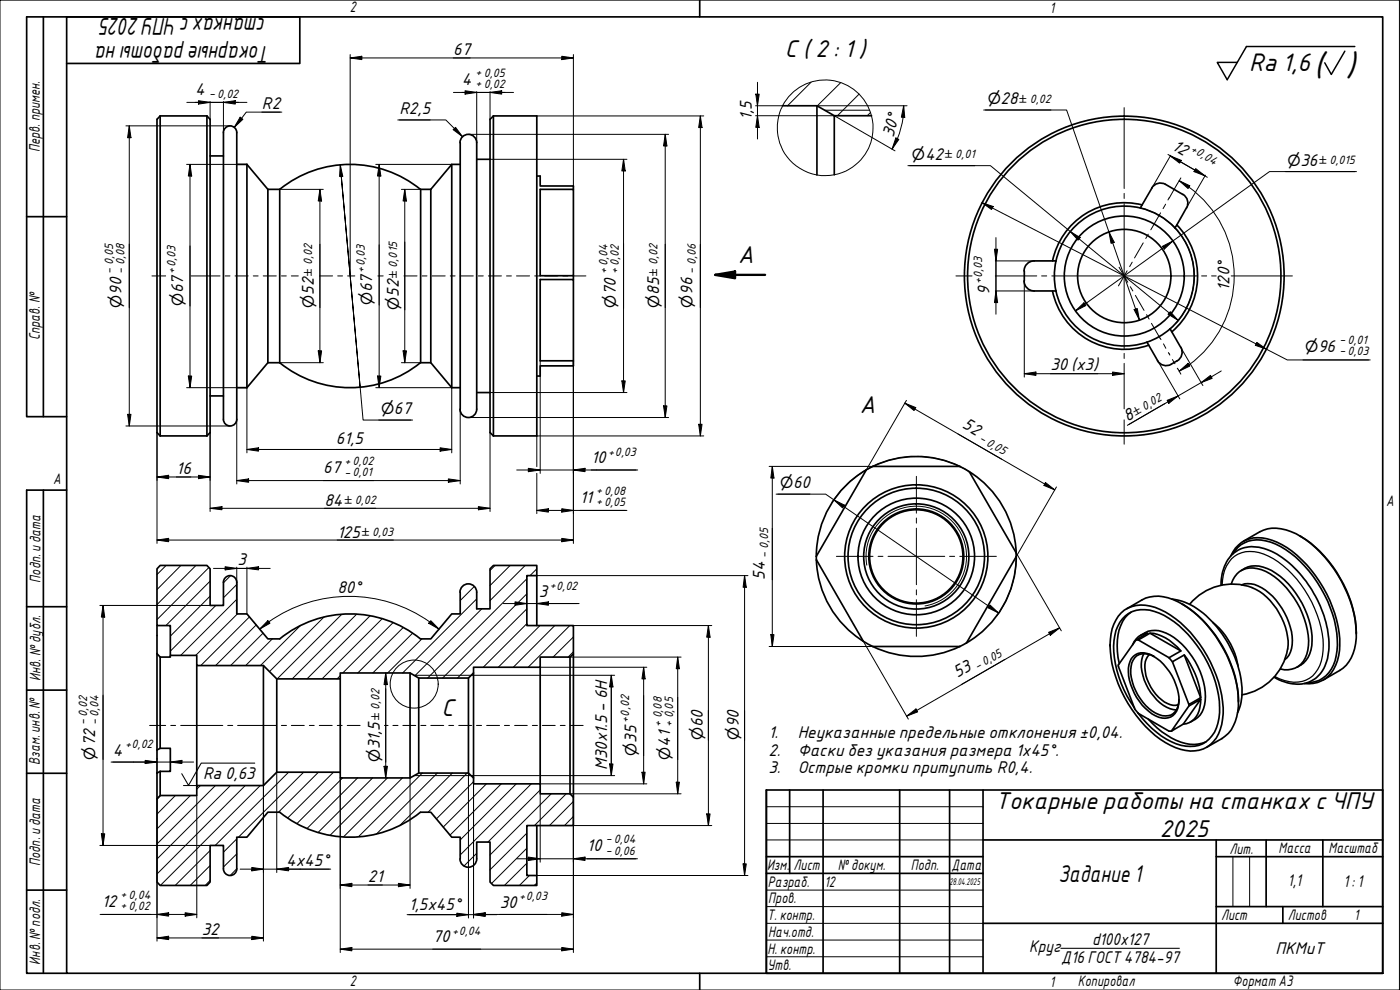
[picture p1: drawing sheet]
<svg xmlns="http://www.w3.org/2000/svg" width="420mm" height="297mm" viewBox="0 0 420 297" stroke-linecap="round" stroke-linejoin="round" font-family="sans-serif">
<g fill="none" stroke="#000" stroke-width=".3">
<path d="M243.4 24.7l-7.1 7M252.3 24.8l-7 6.9M257.8 28.2l-6.5 6.5M261.2 33.8l-.9 .9M49.8 169.7l-2.7 2.7M54.3 169.7l-7.2 7.2M58.8 169.7l-11.7 11.7M62.7 170.3l-15.6 15.6M63.1 178.9l-12 12M63.1 174.4l-13.3 13.3M69.2 172.7l-2.1 2.2M71.1 179.8l-16.9 16.8"/>
<path d="M71.1 175.4l-4 4M142.4 175.9l-4.3 4.3M143.1 179.7l-22.3 22.2M148.6 169.7l-1.5 1.5M153.1 169.7l-6 6M157.6 169.7l-10.5 10.5M158.1 173.7l-29.8 29.7M158.1 178.2l-25.3 25.2M161.1 170.7l-2 2M64.8 181.7l-13.7 13.7M71.2 184.2l-12.5 12.4M74.9 185.1l-14.6 14.6"/>
<path d="M76.9 187.5l-12.2 12.2M78.9 190l-9.7 9.7M81.7 191.7l-8 8M90.2 187.7l-12 12M97.2 185.2l-16.3 16.3M102.6 184.3l-19.4 19.4M107.1 184.3l-19.4 19.4M111.1 184.8l-19 18.9M114.7 185.7l-18.1 18M118 186.8l-15.1 15.1M121 188.3l-13.6 13.6M123.8 190l-11.9 11.9"/>
<path d="M126.6 191.7l-10.3 10.2M144.6 182.7l-20.1 20M158.1 182.7l-20.8 20.7M158.1 187.1l-13.1 13.1M162.1 187.7l-12.6 12.5M166.5 187.7l-12.4 12.5M171 187.7l-12.5 12.5M172.1 195.6l-1.6 1.6M172.1 191.1l-6.1 6.1M102.1 202.7l-.9 1M48.2 238.7l-1.1 1.1M52.6 238.7l-5.5 5.6"/>
<path d="M57.1 238.7l-10 10M60.1 235.7l-1 1.1M64.6 235.7l-17.5 17.5M69.2 235.7l-22.1 22M73.6 235.7l-26.5 26.5M78.1 235.7l-30 30M86.6 231.7l-22 22M91.1 231.7l-19.5 19.5M95.6 231.7l-12 12M100.1 231.7l-13.7 13.7M102.8 233.4l-13.6 13.7M107.3 233.4l-15.1 15.1"/>
<path d="M111.8 233.4l-16.3 16.3M116.3 233.4l-17.2 17.2M120.8 233.4l-17.7 17.7M126.7 232l-19.1 19M131.3 232l-18.3 18.2M135.8 232l-15.8 15.6M140.2 232l-11.7 11.7M142.1 234.6l-11.1 11.1M146 235.2l-13 12.9M150.4 235.2l-15.3 15.4M154.9 235.2l-16.8 16.8M159.4 235.2l-21.3 21.3"/>
<path d="M162.1 237l-15.7 15.7M165.4 238.2l-18.3 18.3M169.9 238.2l-9.5 9.5M63.1 259.7l-6 6M63.1 255.2l-10.5 10.5M71.1 256.2l-4 3.9M71.1 251.7l-4 4M143.1 256l-3.8 3.8M158.1 259l-6.7 6.7M158.1 254.5l-10.6 10.6M158.1 250l-11 11M172.1 245l-2.7 2.7"/>
<path d="M172.1 240.5l-7.2 7.2M63.1 264.1l-1.5 1.6M71.1 260.7l-1.9 1.9M158.9 262.7l-3 3M161.1 265l-.8 .7"/>
</g>
<g fill="none" stroke="#000" stroke-width=".51">
<path d="M48.1 34.8l-1 1v94l1 1M48.1 34.8v96M48.1 34.8h14M62.1 34.8l1 1v94l-1 1M62.1 34.8v96M148.1 34.8v96M148.1 34.8l-1 1v94l1 1M148.1 34.8h13v96h-13M234.9 31.7h10.3l5.2 3v17.7M245.2 31.7v20.8M250.4 34.7h11.2M63.1 46.8h4"/>
<path d="M71.1 49.3h3M74.1 49.3v67M74.1 49.3l6.3 7.5M80.4 56.8v52M80.4 56.8h3.5M83.9 56.8a33.5 33.5 0 0 1 42.3 0M83.9 56.8v52M129.3 56.8h-3.1v52h3.1l6.3 7.5M129.3 56.8v52M135.6 49.3v67M138 42.8a2.51 2.51 0 0 1 2.6-2.5 2.51 2.51 0 0 1 2.5 2.5M138.1 49.3h-2.5l-6.3 7.5"/>
<path d="M138.1 42.8v80M143.1 47.8h4M143.1 42.8v80M161.1 52.8h1v3h10v1M162.1 56.8h10v25.9h-10zM345.7 56.4a3 3 0 0 1 4.1-1.1l5.2 3M345.7 56.4l-3.4 5.9M355 58.3a3 3 0 0 1 1.1 4.1M316.9 78.3h-6.5a3 3 0 0 0-3.1 3M342.8 61.5a22 22 0 0 0-26.9 16.8M353.2 67.5a22 22 0 0 1-1.5 32.1M356 62.4l-3.4 6"/>
<path d="M162.1 83.9h10v24.4h-10zM172.1 82.7v1.2M307.3 84.3a3 3 0 0 0 3.1 3h6.5M307.4 81.3v3M315.9 87.3a22 22 0 0 0 28.9 16.3M351.2 98.7a21 21 0 0 1-7 4M63.1 118.8h4M71.1 116.3h3M80.4 108.8h3.5M80.4 108.8l-6.3 7.5M83.9 108.8a33.5 33.5 0 0 0 42.3 0M135.6 116.3h2.5"/>
<path d="M143.1 117.8h4M172.1 108.3v1.5h-10v3h-1M344.2 102.7l3.2 5.5a3 3 0 0 0 4.1 1.1M344.2 102.7a21 21 0 0 1-27.8-21.2 21 21 0 0 1 30.3-17.5 21 21 0 0 1 4.5 34.7l3.1 5.5M354.4 104.2a3 3 0 0 1-1.1 4.1l-1.8 1M48.1 130.8h14M67.1 125.8a2 2 0 0 0 2 2 2 2 0 0 0 2-2M67.1 125.8v-86a2 2 0 0 1 2-2 2 2 0 0 1 2 2v86M138 122.8a2.51 2.51 0 0 0 2.6 2.5 2.51 2.51 0 0 0 2.5-2.5M261.9 140a30 30 0 0 0-16.9 26.9M261.9 140a30 30 0 0 1 29 1.5M261.9 139.9h26.2"/>
<path d="M260 141l-15 25.9M290.9 141.5l14.1 24.4M290.9 141.5a30 30 0 0 1 14.1 24.4M67.1 174.7v7h-4v-11l-1-1h-14l-1 1v17h4v8.9h8v3.1h20l4 4h19v-1.8h21l2.6 1.5h14.9l1.5-1.5v-1.7h20v-3h9l1-1v-8.5h-14v-15h3v-3h-13l-1 1v12h-4v-5a2.51 2.51 0 0 0-2.5-2.5 2.51 2.51 0 0 0-2.6 2.5M67.1 174.7a2 2 0 0 1 2-2 2 2 0 0 1 2 2M71.1 174.7v9.5h3l6.3 7.5h3.5a33.5 33.5 0 0 1 42.3 0M138.1 177.7v6.5h-2.5l-6.3 7.5h-3.1M161.1 172.7v15M245 166.9a30 30 0 0 0 14.1 25.5M245 168l14.1 24.4M305 165.9v1.1M305 167l-14.9 25.9"/>
<path d="M305 167a30 30 0 0 1-43.1 27M351.7 179.8a19.9 19.9 0 0 1 12.8 7.5 31.5 31.5 0 0 1 8.2 21.9l-.5 2.5-.8 2.2M366.5 175.6a11.7 11.7 0 0 1 5-10.5 12.4 12.4 0 0 1 12.5 1.7 34.5 34.5 0 0 1 14.8 27.5 11.4 11.4 0 0 1-4.8 9.8 11.5 11.5 0 0 1-11.6-.9M369.4 166.8a9.1 9.1 0 0 1 12.4-4.7 30.7 30.7 0 0 1 15.3 14.2 33.3 33.3 0 0 1 4.9 18.8 10.9 10.9 0 0 1-5.4 9.2 9.3 9.3 0 0 1-5.1 .8M369.5 175.2a6.5 6.5 0 0 1 9.1-4.3 24.4 24.4 0 0 1 13.4 16.5 13.5 13.5 0 0 1-.8 11 6.2 6.2 0 0 1-7 2.3M369.9 166.3a9 9 0 0 1 11.5-3.6 31.9 31.9 0 0 1 16.1 15.8 29.3 29.3 0 0 1 3.5 18.3 8.9 8.9 0 0 1-8.8 8.1M372.5 171.2a8.1 8.1 0 0 1 9.1 0 25.6 25.6 0 0 1 12.1 22.5 7.7 7.7 0 0 1-4.4 6.5M372.6 175.5a7.3 7.3 0 0 1 7.2 1.6 20.3 20.3 0 0 1 8 16.4 6.2 6.2 0 0 1-2.2 4.4M373.1 162.4l5-2.8a11.6 11.6 0 0 1 10.8 .5 37.3 37.3 0 0 1 18 27.8 14.2 14.2 0 0 1-3.8 12.6l-6 3.5M390.1 160.8a36.9 36.9 0 0 1 16.9 29.4M47.1 187.7v52M47.1 196.1l1 1.1"/>
<path d="M48.1 197.2v27.3M51.1 196.6v.6h-3M59.1 199.7v36M79.1 199.7v36M171.1 197.2v41M172.1 196.2v43M259.1 192.4l2.8 1.6M261.9 194h26.2M336.5 183.9a9.7 9.7 0 0 1 10.1-1.7 30.2 30.2 0 0 1 14.5 12.7 35.1 35.1 0 0 1 6 19.2 11.8 11.8 0 0 1-4.8 10 11.1 11.1 0 0 1-11-.5 34.4 34.4 0 0 1-14.8-16.4 28.5 28.5 0 0 1-2.7-18.5 12.2 12.2 0 0 1 2.7-4.8zM338.1 182.7l4.6-2.7a11.1 11.1 0 0 1 10.9 .6 36.1 36.1 0 0 1 16.2 20 22.6 22.6 0 0 1 .3 17.2 8.4 8.4 0 0 1-3.4 3.8l-4.6 2.6M339.4 183.7a11.9 11.9 0 0 0-4.1 10l.2 3.6 .4 1.8M339.9 193.5a5.1 5.1 0 0 1 4.5-3.5l-3.5 2-5.3 7.6 .1 .4 4.9 12.8 1 1.2 9.2 5.4h.7"/>
<path d="M340.1 197a5.3 5.3 0 0 1 7.1 .6 16.5 16.5 0 0 1 6.6 12.8 4.5 4.5 0 0 1-5.1 5 14.6 14.6 0 0 1-9.4-10 8.3 8.3 0 0 1 .8-8.4zM340.9 192h.7M341.6 192l3.5-2 9.3 5.3-3.6 2M341.6 192l9.2 5.3M342.3 190.7a7.5 7.5 0 0 1 8.9-.2 22.8 22.8 0 0 1 10.5 19.8 7 7 0 0 1-4.4 6.3M343.3 196.1a10.4 10.4 0 0 0 .7 9.2 13.1 13.1 0 0 0 8.1 7.6l1 .1M344.9 196.4a5.3 5.3 0 0 0-1.2 5.1 13 13 0 0 0 7.5 9.9l.9 .2 1.5-.2M345.1 190a13.4 13.4 0 0 1 9.3 5.3M346.4 197a4.3 4.3 0 0 0-6.7 1.9 14.5 14.5 0 0 0 4.2 12.9 7.5 7.5 0 0 0 7.5 2.8 4.9 4.9 0 0 0 2.4-4.7M350.8 197.3l1.1 1.3M351.9 198.6l3.5-2.1 5 12.8-3.6 2.1zM354.7 181.2a36.2 36.2 0 0 1 17 29.4"/>
<path d="M355.4 196.5a23.8 23.8 0 0 1 5 12.8M357 181.3a16.3 16.3 0 0 1 22.1-3.1 20.7 20.7 0 0 1 7.5 15.3l-.1 1.2M364 186.7a21.5 21.5 0 0 1 7.5 13.1M386.4 194.7a16.7 16.7 0 0 1-13.7 13.8M83.1 203.7v28M102.1 203.7v28M123.1 201.9v31.5M125.7 203.4v28.6M140.6 203.4v28.6M142.1 201.9v31.5M162.1 200.2v35M340.5 212.5a32.3 32.3 0 0 1-6.2-20.3 9.6 9.6 0 0 1 6.7-9.1 14.5 14.5 0 0 1 11.4 3.4 35.6 35.6 0 0 1 13.6 25.7 11.4 11.4 0 0 1-5.1 11 11.8 11.8 0 0 1-10.8-1.4 29.3 29.3 0 0 1-8.5-7.8"/>
<path d="M344.6 215.8a20 20 0 0 0 13.8 7.6l3.5-.8M356.8 211.8l3.6-2-5.3 7.5-3.6 2.1zM356.8 211.4v.4M360.4 209.8a7.1 7.1 0 0 1-3.5 7l-1.8 .5M48.1 224.5h3v6.9h-3M48.1 231.4v7.3M48.1 231.4l-1 .6M48.1 224.5l-1 .5M126.2 243.7a33.5 33.5 0 0 1-42.3 0h-3.5l-6.3 7.5h-3v9.5a2 2 0 0 1-2.1 2 2 2 0 0 1-1.9-2v-7h-4v11l-1 1h-14l-1-1v-25l1-1h11v-3h20l4-4h19v1.7h21l2.6-1.4h14.9l1.5 1.4v1.8h20v3h9l1 1v8.5h-14v15h3v3h-13l-1-1v-12h-4v5M126.2 243.7h3.1l6.3 7.5h2.5v6.5M138 257.7a2.51 2.51 0 0 0 2.6 2.5 2.51 2.51 0 0 0 2.5-2.5M161.1 247.7v15"/>
<circle cx="337.4" cy="82.8" r="18"/>
<circle cx="337.4" cy="82.8" r="14"/>
<circle cx="337.4" cy="82.8" r="47"/>
<circle cx="337.4" cy="82.8" r="48"/>
<circle cx="275" cy="167" r="21.5"/>
<circle cx="275" cy="167" r="15.8"/>
<circle cx="275" cy="167" r="20.5"/>
<circle cx="275" cy="167" r="14.3"/>
<circle cx="275" cy="167" r="14"/>
<circle cx="275" cy="167" r="17.5"/>
</g>
<path d="M247.6 33.1h13.4M260.1 169.6a15.1 15.1 0 0 1 12.3-17.5 15.1 15.1 0 0 1 17.4 12.2 15.1 15.1 0 0 1-12.2 17.5M124.3 202.6h17.1M124.3 232.7h17.1" fill="none" stroke="#000" stroke-width=".3"/>
<path d="M366.8 175.6a10.1 10.1 0 0 1 4.7-9.3 11.1 11.1 0 0 1 10.6 1.3 33.8 33.8 0 0 1 15 26 11 11 0 0 1-4.1 9.9 10.1 10.1 0 0 1-10.4-.5" fill="none" stroke="#000" stroke-width=".38"/>
<path d="M234.9 31.7a14.4 14.4 0 0 1 24.7-1.4 14.4 14.4 0 0 1-10.6 22.4 14.4 14.4 0 0 1-14.6-19.9l.5-1.1" fill="none" stroke="#000" stroke-width=".3"/>
<path d="M214.6 82.5l6-1v2zM214.6 82.5h15" fill="none" stroke="#000" stroke-width=".7"/>
<path d="M214.6 82.5l6-1v2z" fill="#000"/>
<circle cx="124.3" cy="205.2" r="7.2" fill="none" stroke="#000" stroke-width=".3"/>
<path d="M20 5.1h395v286.9h-395zM210 0v5.1M210 292v5" fill="none" stroke="#000" stroke-width=".51"/>
<path d="M0 0h420v297h-420z" fill="none" stroke="#000" stroke-width=".3"/>
<path d="M318.4 284.5h35.5" fill="none" stroke="#000" stroke-width=".32"/>
<g fill="none" stroke="#000" stroke-width=".51">
<path d="M230 237h185v55h-185zM237 237v25.1M247 237v55M270 237v55M285 237v55M295 237v55M230 257h65M295 252h120M365 257h50M365 252v40M380 252v20M397 252v20"/>
<path d="M230 262.1h65M295 277h120M365 272h50M385 272v5"/>
</g>
<path d="M230 242h65M230 247.1h65M230 252h65M370 257v15M375 257v15M230 267.1h65M230 272h65M230 277h65M230 282.1h65M230 287.1h65" fill="none" stroke="#000" stroke-width=".3"/>
<path d="M55.1 235.7h4" fill="none" stroke="#000" stroke-width=".3"/>
<path d="M13 5.1v119.9M20 19h70v-13.9h-82v119.9h12M8 65h12M13 147.1v144.9M20 147.1h-12v144.9h12M8 182h12M8 207.1h12M8 232h12M8 267.1h12" fill="none" stroke="#000" stroke-width=".51"/>
<path d="M403.6 15.4l-4.1 6.9-1.9-3.5M406.6 14h-32.5l-5.8 9.9-3-5.2h6" fill="none" stroke="#000" stroke-width=".44"/>
<g fill="none" stroke="#000" stroke-width=".3">
<path d="M337.4 32.3v24.3M337.4 58v1.5M337.4 61.1v43.5M286.9 82.8h4.8M298.7 82.8h12.4M312.6 82.8h1.5M315.7 82.8h43.5M360.6 82.8h1.5M363.6 82.8h1.4M369.5 82.8h18.4M337.4 106v1.6M337.4 109v13.7"/>
<path d="M337.4 126v7.3M275 142.9v11.1M275 155.4v1.6M275 158.5v16.9M251 166.9h11M263.5 166.9h1.5M266.5 166.9h17M275 177v1.5M275 179.9v11M285 166.9h1.5M288 166.9h11"/>
</g>
<g fill="none" stroke="#000" stroke-width=".3">
<path d="M350.9 59.3l-.4 .7M353.1 55.6l-2.2 3.8M339.8 78.7l-.8 1.3M343.1 72.9l-2.6 4.5M344.6 70.3l-.7 1.3M348.3 63.9l-2.9 5M349.8 61.3l-.7 1.3M45.6 82.8h4.1M57.3 82.8h8.7M67.6 82.8h1.4M70.5 82.8h4M76 82.8h1.5"/>
<path d="M79 82.8h3.9M84.5 82.8h1.4M87.4 82.8h2.1M95.9 82.8h3.9M101.3 82.8h1.5M104.3 82.8h2.2M113.4 82.8h1.6M121.2 82.8h4M126.7 82.8h1.4M129.7 82.8h3.9M135.1 82.8h1.5M138.1 82.8h3.9"/>
<path d="M143.6 82.8h1.4M146.6 82.8h3.9M152 82.8h1.5M155 82.8h3.9M160.5 82.8h1.5M163.4 82.8h4M168.9 82.8h1.5M171.9 82.8h3.9M335.9 80.2l2.6 4.5M338.3 81.3l-2.6 4.5M339.2 86l.8 1.3M340.7 88.6l2.6 4.5"/>
<path d="M344.1 94.4l.8 1.3M345.6 97l2.6 4.5M348.2 101.5l.2 .4M349.2 103.2l.7 1.3M350.6 105.8l.3 .4M350.8 106.1l.3 .4M351.9 107.9l.7 1.2M353.3 110.5l.3 .3M44.9 217.7h4.8M51.2 217.7h1.5M54.2 217.7h12.7M68.3 217.7h1.5"/>
<path d="M71.3 217.7h11.6M84.5 217.7h1.5M87.4 217.7h3.9M92.8 217.7h1.5M95.8 217.7h3.9M101.2 217.7h1.5M104.2 217.7h3.9M115.4 217.7h1.1M117.9 217.7h1.5M120.9 217.7h3.9M126.3 217.7h1.5M129.3 217.7h3.9"/>
<path d="M134.7 217.7h1.4M137.7 217.7h3.8M143 217.7h1.5M146 217.7h3.9M151.4 217.7h1.5M154.4 217.7h3.8M159.8 217.7h1.5M162.8 217.7h3.8M168.1 217.7h1.5M171.1 217.7h3.9"/>
</g>
<g fill="none" stroke="#000" stroke-width=".3">
<path d="M105.1 17.4l3.5-.5v1zM105.1 17.4h67M105.1 16.4v66.3M168.6 16.9l3.5 .5-3.5 .5zM172.1 16.4v40.4M37.8 37.8h31.3M38.8 37.8l.5 3.5h-1zM38.8 37.8v90M56.1 30.7h18M59.6 30.2l3.5 .5-3.5 .5zM63.1 30.5v5.3M67.1 30.7l3.5-.5v1z"/>
<path d="M67.1 30.5v9.3M72.1 35.2l.8 .6-2.6 2.4zM78.6 33.6h5.5M84.6 33.6h-10.7l-3.6 4.6M119.4 36h14.4l5 5M119.9 36h9.2M136 38.9l.7-.7 2.1 2.8zM136.1 27.7h18M139.6 27.2l3.5 .5-3.5 .5zM143.1 27.5v15.3M147.1 27.7l3.5-.5v1zM147.1 27.5v8.3"/>
<path d="M161.1 34.8h50.1M210.2 34.8l.5 3.5h-1zM210.2 34.8v96M226.8 31.7h8.1M226.8 34.7h23.6l18.2 10.6M226.8 28.2h1l-.5 3.5zM227.3 34.7l.5 3.5h-1zM227.3 24.7v17M245.2 31.7h27M271 35.2l-.6 3.3-1.1 3.1M271.2 31.7l.3 3.5h-1zM271.2 31.7l-.2 3.5"/>
<path d="M295.2 33h24.9l21.8 63M295.7 33h19.7M56 49.3h18.1M57 49.3l.5 3.5h-1zM57 49.3v67M83.9 56.8h13.1M96 56.8l.5 3.5h-1zM96 56.8v52M102.1 49.5l.8 3.4h-1zM102.1 49.5l.3 3.4M112.8 49.3h22.8M113.8 49.3l.5 3.5h-1z"/>
<path d="M113.8 49.3v67M120.5 56.8h5.7M121.5 56.8l.5 3.5h-1zM121.5 56.8v52M140.6 40.3h60.1M147.1 47.8h41.1M187.1 47.8l.5 3.5h-1zM187.1 47.8v70M199.6 40.3l.6 3.5h-1.1zM199.6 40.3v85M268.9 41.4l.8 .4-2 3zM269.3 41.6l-1.6 3.2"/>
<path d="M272.5 49.7h24.7l56.4 46.4M273 49.7h19.5M350.5 46.3l11.8 6.9M351.2 46.8l3.3 1.3-.5 .8zM351.3 46.6l-5.6 9.8M353.9 54.2l3.2 1.5-.5 .9zM353.9 54.2l2.9 1.9M354.3 48.6l7.3 4.2M354.4 53.4l-1.3 2.2M356.8 56.2a33 33 0 0 1-2.9 55.2M358.8 50.6l2.8 2.2-3.3-1.3zM361.8 52.6l-5.8 9.8"/>
<path d="M385.7 51.5h21M407.1 51.5h-26.1l-58.2 41.8M294.7 60.8l3.4 1.2-.5 .9zM294.7 60.8l91.6 47.2h24.9M298.4 74.8h1l-.5 3.5zM298.7 78.3h11.7M298.9 71.3v23M321.2 69.5l3 1.8-.7 .8zM332.8 69.6l1.6 3.1-1 .3zM342.3 62.4l2.8 .9 2.7 1.3M348 64.7a21 21 0 0 1 10.4 18M348.9 73.9l3.1-1.6-2.6 2.4z"/>
<path d="M298.7 87.3h11.7M298.9 87.3l.5 3.5h-1zM307.4 84.3v28.8M322.8 93.3l2.5-2.4 .6 .8zM340.4 92.9l.9-.3 .6 3.4zM351.2 93.5l2.4 2.6-3-1.8zM358.4 82.9a21 21 0 0 1-5.4 14M56 116.3h18.1v19.6M56.5 112.8h1l-.5 3.5zM83.9 108.8h13.1M95.5 105.3h1l-.5 3.5zM108.1 116.2l-5.7-63.3 6.6 73.1h14.8"/>
<path d="M112.8 116.3h22.8v19.6M113.3 112.8h1l-.5 3.5zM120.5 108.8h5.7M121 105.3h1l-.5 3.5zM147.1 117.8h41.1M162.1 108.3v33.7M172.1 108.3v54.8M186.6 114.3h1l-.5 3.5zM307.4 112.1l3.5-.5v1zM307.4 112.1h30M333.9 111.6l3.5 .5-3.5 .5zM347.4 108.2l6.7 11.5"/>
<path d="M353.6 110.8l.8 1.5M353.9 111.4l2.7-2.4 .5 .8zM354.3 104.2l6.7 11.5M360.5 114.8l2.8-2.2 .5 .9zM366.5 111.3l-28.2 16.3M377.2 102.7l2.8 2.1-3.3-1.2zM391 108h19.7M37.8 127.8h31.3M38.3 124.3h1l-.5 3.5zM47.1 129.8v33.3M63.1 129.8v23.7M71.1 125.8v19.4"/>
<path d="M74.1 134.9l3.5-.5v1zM74.1 134.9h61.5M113.7 126h9.6M132.1 134.4l3.5 .5-3.5 .5zM138.1 122.8v22.4M140.6 125.3h60.1M147.1 129.8v23.7M199.1 121.8h1.1l-.6 3.5zM209.7 127.3h1l-.5 3.5zM211.2 130.8h-50.1v9.2M230.8 139.9h31.1M231.8 139.9l.5 3.5h-1z"/>
<path d="M231.8 139.9v54.1M271.5 121l3.3 1.3-.5 .9zM271.5 121l45 26M272 120.1l-12 20.9M349.6 121.1l-10.8 6.3M350.3 120.1l3.3-1.3-2.8 2.2zM47.1 143.1l3.5-.5v1zM47.1 143.1h16M59.6 142.6l3.5 .5-3.5 .5zM63.1 152.5l3.5-.5v1zM63.1 152.5h84M71.1 144.2l3.5-.5v1z"/>
<path d="M71.1 144.2h67M134.6 143.7l3.5 .5-3.5 .5zM143.6 152l3.5 .5-3.5 .5zM155.1 141h36.3M158.6 140.5l3.5 .5-3.5 .5zM161.1 153.1l3.5-.5v1.1zM161.1 153.1h27.1M161.1 142v12.1M168.6 152.6l3.5 .5-3.5 .6zM172.1 141l3.5-.5v1zM232.9 148.3h14.9l51.9 35.6M233.4 148.3h9.7"/>
<path d="M250.3 150l3.1 1.6-.5 .8zM290.9 141.5a30 30 0 0 0-41.2 9.3M313.8 144.8l2.7 2.2-3.2-1.3zM317.1 146.1l-12.1 20.9M47.1 162l3.5-.5v1zM47.1 162h125M64.1 170.5h17M67.6 170l3.5 .5-3.5 .5zM71.1 170.2v14M74.1 170.5l3.5-.5v1zM74.1 170.2v14M161.1 172.7h63.4"/>
<path d="M168.6 161.5l3.5 .5-3.5 .5zM223.5 172.7l.5 3.5h-1zM223.5 172.7v90M30 181.7h33.1M30.9 181.7l.5 3.5h-1zM30.9 181.7v72M80.4 186.2l.6 .8-3.1 1.8zM80.7 186.6a41.9 41.9 0 0 1 51.1 2.2M80.7 186.6l-2.8 2.2M129.3 186.2l2.5 2.6-3.1-1.8zM151.1 181.1h22.2M154.6 180.6l3.5 .5-3.5 .5z"/>
<path d="M161.1 181.1l3.5-.5v1zM164.6 181.1h9.2M171.1 197.2h33.3M172.1 187.7h41.5M203.4 197.2l.5 3.4h-1zM203.4 197.2v41M212.6 187.7l.5 3.5h-1zM212.6 187.7v60M230.8 194h31.1M231.3 190.4h1l-.5 3.6zM259.1 192.4l13.5 23.4M297.1 181.5l2.6 2.4-3.2-1.5z"/>
<path d="M299.1 184.8a30 30 0 0 0 5.9-18.9l13.5 23.4M314.7 189.7l3.3-1.3-2.8 2.2zM318 188.4l-45.9 26.5M115.8 201.9l.5 3.5h-1zM115.8 201.9v31.5M162.1 200.2h32M193.2 200.2l.4 3.5h-.9zM193.2 200.2v35M272.1 214.9l2.8-2.2 .5 .9zM33.3 228.6h17.8l3.5-.5v.9M43.6 228.1l3.5 .5-3.5 .5zM47.1 239.7v42.7"/>
<path d="M58.1 228.6h-7l3.4 .5M59.1 238.7v36.7M79.1 235.7v46.7M83.1 231.7v30.1M102.1 233.4v52.4M115.3 229.9h1l-.5 3.5zM123.1 233.4v33.2M140.6 232v43.4M142.1 233.4v42M162.1 235.2h32M162.1 238.2v20.5M171.1 238.2h33.3"/>
<path d="M172.1 239.2v46.6M192.7 231.7h.9l-.4 3.5zM202.9 234.7h1l-.5 3.5zM30 253.7h33.1M30.4 250.2h1l-.5 3.5zM155.1 257.7h36.2M158.6 257.2l3.5 .5-3.5 .5zM172.1 257.7l3.5-.5v1zM172.1 247.7h41.5M212.1 244.2h1l-.5 3.5zM223 259.2h1l-.5 3.5zM30 274.4h29.1"/>
<path d="M47.1 274.4l3.5-.5v1zM55.6 273.9l3.5 .5-3.5 .5zM72.1 260.8h27.2M75.6 260.3l3.5 .5-3.5 .5zM83.1 260.8l3.5-.5v1zM102.1 265.5l3.5-.5v1.1zM102.1 265.5h21M119.6 265l3.5 .5-3.5 .6zM122.2 274.4h26.9M137.1 274l3.5 .4-3.5 .5zM142.1 274.4l3.5-.5v1zM142.1 274.4l3.5-.4v.9z"/>
<path d="M142.1 274.4h30M161.1 262.7h63.4M168.6 273.9l3.5 .5-3.5 .5zM47.1 281.4l3.5-.5v1zM47.1 281.4h32M75.6 280.9l3.5 .5-3.5 .5zM102.1 284.8l3.5-.5v1zM102.1 284.8h70M168.6 284.3l3.5 .5-3.5 .5z"/>
</g>
<g fill="#000">
<path d="M105.1 17.4l3.5-.5v1zM168.6 16.9l3.5 .5-3.5 .5zM59.6 30.2l3.5 .5-3.5 .5zM67.1 30.7l3.5-.5v1zM72.1 35.2l.8 .6-2.6 2.4zM136 38.9l.7-.7 2.1 2.8zM139.6 27.2l3.5 .5-3.5 .5zM147.1 27.7l3.5-.5v1zM210.2 34.8l.5 3.5h-1zM226.8 28.2h1l-.5 3.5zM227.3 34.7l.5 3.5h-1zM271.2 31.7l.3 3.5h-1z"/>
<path d="M38.8 37.8l.5 3.5h-1zM57 49.3l.5 3.5h-1zM102.1 49.5l.8 3.4h-1zM113.8 49.3l.5 3.5h-1zM187.1 47.8l.5 3.5h-1zM199.6 40.3l.6 3.5h-1.1zM268.9 41.4l.8 .4-2 3zM351.2 46.8l3.3 1.3-.5 .8zM353.9 54.2l3.2 1.5-.5 .9zM358.8 50.6l2.8 2.2-3.3-1.3zM96 56.8l.5 3.5h-1zM121.5 56.8l.5 3.5h-1z"/>
<path d="M294.7 60.8l3.4 1.2-.5 .9zM298.4 74.8h1l-.5 3.5zM321.2 69.5l3 1.8-.7 .8zM332.8 69.6l1.6 3.1-1 .3zM348.9 73.9l3.1-1.6-2.6 2.4zM298.9 87.3l.5 3.5h-1zM322.8 93.3l2.5-2.4 .6 .8zM340.4 92.9l.9-.3 .6 3.4zM351.2 93.5l2.4 2.6-3-1.8zM56.5 112.8h1l-.5 3.5zM95.5 105.3h1l-.5 3.5zM113.3 112.8h1l-.5 3.5z"/>
<path d="M121 105.3h1l-.5 3.5zM186.6 114.3h1l-.5 3.5zM307.4 112.1l3.5-.5v1zM333.9 111.6l3.5 .5-3.5 .5zM353.9 111.4l2.7-2.4 .5 .8zM360.5 114.8l2.8-2.2 .5 .9zM377.2 102.7l2.8 2.1-3.3-1.2zM38.3 124.3h1l-.5 3.5zM74.1 134.9l3.5-.5v1zM132.1 134.4l3.5 .5-3.5 .5zM199.1 121.8h1.1l-.6 3.5zM209.7 127.3h1l-.5 3.5z"/>
<path d="M271.5 121l3.3 1.3-.5 .9zM350.3 120.1l3.3-1.3-2.8 2.2zM47.1 143.1l3.5-.5v1zM59.6 142.6l3.5 .5-3.5 .5zM63.1 152.5l3.5-.5v1zM71.1 144.2l3.5-.5v1zM134.6 143.7l3.5 .5-3.5 .5zM143.6 152l3.5 .5-3.5 .5zM158.6 140.5l3.5 .5-3.5 .5zM161.1 153.1l3.5-.5v1.1zM168.6 152.6l3.5 .5-3.5 .6zM172.1 141l3.5-.5v1z"/>
<path d="M231.8 139.9l.5 3.5h-1zM250.3 150l3.1 1.6-.5 .8zM313.8 144.8l2.7 2.2-3.2-1.3zM47.1 162l3.5-.5v1zM67.6 170l3.5 .5-3.5 .5zM74.1 170.5l3.5-.5v1zM168.6 161.5l3.5 .5-3.5 .5zM223.5 172.7l.5 3.5h-1zM30.9 181.7l.5 3.5h-1zM80.4 186.2l.6 .8-3.1 1.8zM129.3 186.2l2.5 2.6-3.1-1.8zM154.6 180.6l3.5 .5-3.5 .5z"/>
<path d="M161.1 181.1l3.5-.5v1zM212.6 187.7l.5 3.5h-1zM231.3 190.4h1l-.5 3.6zM297.1 181.5l2.6 2.4-3.2-1.5zM314.7 189.7l3.3-1.3-2.8 2.2zM115.8 201.9l.5 3.5h-1zM193.2 200.2l.4 3.5h-.9zM203.4 197.2l.5 3.4h-1zM272.1 214.9l2.8-2.2 .5 .9zM43.6 228.1l3.5 .5-3.5 .5zM51.1 228.6l3.5-.5v1zM115.3 229.9h1l-.5 3.5z"/>
<path d="M192.7 231.7h.9l-.4 3.5zM202.9 234.7h1l-.5 3.5zM30.4 250.2h1l-.5 3.5zM158.6 257.2l3.5 .5-3.5 .5zM172.1 257.7l3.5-.5v1zM212.1 244.2h1l-.5 3.5zM223 259.2h1l-.5 3.5zM47.1 274.4l3.5-.5v1zM55.6 273.9l3.5 .5-3.5 .5zM75.6 260.3l3.5 .5-3.5 .5zM83.1 260.8l3.5-.5v1zM102.1 265.5l3.5-.5v1.1z"/>
<path d="M119.6 265l3.5 .5-3.5 .6zM137.1 274l3.5 .4-3.5 .5zM142.1 274.4l3.5-.5v1zM142.1 274.4l3.5-.4v.9zM168.6 273.9l3.5 .5-3.5 .5zM47.1 281.4l3.5-.5v1zM75.6 280.9l3.5 .5-3.5 .5zM102.1 284.8l3.5-.5v1zM168.6 284.3l3.5 .5-3.5 .5z"/>
</g>
<path d="M141.4 202.6h43.1M183.5 202.6l.5 3.5h-1.1zM183.5 202.6v30.1M141.4 232.7h43.1M182.9 229.2h1.1l-.5 3.5z" fill="none" stroke="#000" stroke-width=".3"/>
<path d="M183.5 202.6l.5 3.5h-1.1zM182.9 229.2h1.1l-.5 3.5z" fill="#000"/>
<path d="M76.5 229h-16.1l-3.8 6.6-2.1-3.5" fill="none" stroke="#000" stroke-width=".32"/>
<text font-size="9.5" x="394.3" y="22.7">( )</text>
<text font-size="7.3" x="374.9" y="21.3">Ra 1,6</text>
<g font-size="7">
<text x="79.8" y="5.3" transform="rotate(180 79.8 5.3)">станкахсЧПУ2025</text>
<text x="81.2" y="13.7" transform="rotate(180 81.2 13.7)">Токарные работына</text>
<text x="235.6" y="17">C(2 : 1)</text>
<text x="221.5" y="79">A</text>
<text x="258.1" y="123.8">A</text>
<text x="132.5" y="214.7">C</text>
<text x="298.7" y="242.7">Токарные работы на станках с ЧПУ</text>
<text x="348" y="251.2">2025</text>
<text x="317.6" y="264.6">Задание 1</text>
</g>
<g font-size="4.9">
<text x="136" y="16.5">67</text>
<text x="58.6" y="28.5">4</text>
<text x="138.6" y="25.5">4</text>
<text x="78.6" y="32.8">R2</text>
<text x="119.9" y="34.2">R2,5</text>
<text x="225.6" y="36" transform="rotate(-90 225.6 36)">1,5</text>
<text x="295.7" y="31.3">⌀28</text>
<text x="268.2" y="41.5" transform="rotate(-75 268.2 41.5)">30°</text>
<text x="351.5" y="44.7" transform="rotate(30 351.5 44.7)">12</text>
<text x="273" y="48.1">⌀42</text>
<text x="385.7" y="49.8">⌀36</text>
<text x="296.9" y="88.6" transform="rotate(-90 296.9 88.6)">9</text>
<text x="369" y="87.2" transform="rotate(-90 369 87.2)">120°</text>
<text x="391" y="105.6">⌀96</text>
<text x="315.3" y="110.9">30 (х3)</text>
<text x="113.7" y="124.3">⌀67</text>
<text x="288.6" y="128.3" transform="rotate(30 288.6 128.3)">52</text>
<text x="338.4" y="126.7" transform="rotate(-30 338.4 126.7)">8</text>
<text x="100.8" y="133.1">61,5</text>
<text x="52.9" y="142.2">16</text>
<text x="97" y="142">67</text>
<text x="177.4" y="139.1">10</text>
<text x="233.4" y="146.5">⌀60</text>
<text x="97.3" y="151.8">84</text>
<text x="174" y="150.9">11</text>
<text x="101.2" y="161.3">125</text>
<text x="71.3" y="169.7">3</text>
<text x="229.6" y="174" transform="rotate(-90 229.6 174)">54</text>
<text x="101.3" y="178">80°</text>
<text x="161.7" y="179.1">3</text>
<text x="287.4" y="203.5" transform="rotate(-30 287.4 203.5)">53</text>
<text x="230.6" y="221.5">1.</text>
<text x="239.4" y="221.5">Неуказанные предельные отклонения ±0,04.</text>
<text x="33.8" y="226.7">4</text>
<text x="230.6" y="226.7">2.</text>
<text x="239.4" y="226.7">Фаски без указания размера 1х45°.</text>
<text x="61" y="233.9">Ra 0,63</text>
<text x="182.2" y="231.1" transform="rotate(-90 182.2 231.1)">M30x1.5 - 6H</text>
<text x="230.6" y="232">3.</text>
<text x="239.4" y="232">Острые кромки притупить R0,4.</text>
<text x="176.1" y="255.4">10</text>
<text x="85.9" y="259.9">4х45°</text>
<text x="110.4" y="264.7">21</text>
<text x="386.5" y="265.9">1,1</text>
<text x="403.2" y="266.2">1: 1</text>
<text x="30.5" y="272.1">12</text>
<text x="122.7" y="272.9">1,5х45°</text>
<text x="150" y="272.4">30</text>
<text x="60.6" y="280.5">32</text>
<text x="129.9" y="282.8">70</text>
<text x="308.9" y="285.7">Круг</text>
<text x="327.7" y="283.5">d100х127</text>
<text x="382.8" y="286.2">ПКМиТ</text>
<text x="318.5" y="289">Д16 ГОСТ4784-97</text>
</g>
<g font-size="4.6">
<text x="36.4" y="92.3" transform="rotate(-90 36.4 92.3)">⌀90</text>
<text x="54.9" y="91.8" transform="rotate(-90 54.9 91.8)">⌀67</text>
<text x="94.2" y="92.3" transform="rotate(-90 94.2 92.3)">⌀52</text>
<text x="111.7" y="91.6" transform="rotate(-90 111.7 91.6)">⌀67</text>
<text x="119.7" y="92.9" transform="rotate(-90 119.7 92.9)">⌀52</text>
<text x="184.8" y="92.4" transform="rotate(-90 184.8 92.4)">⌀70</text>
<text x="197.9" y="92.3" transform="rotate(-90 197.9 92.3)">⌀85</text>
<text x="207.8" y="92.3" transform="rotate(-90 207.8 92.3)">⌀96</text>
<text x="28.6" y="227.9" transform="rotate(-90 28.6 227.9)">⌀72</text>
<text x="191.1" y="226.7" transform="rotate(-90 191.1 226.7)">⌀35</text>
<text x="201.1" y="227.9" transform="rotate(-90 201.1 227.9)">⌀41</text>
<text x="210.9" y="222.2" transform="rotate(-90 210.9 222.2)">⌀60</text>
<text x="221.7" y="222.2" transform="rotate(-90 221.7 222.2)">⌀90</text>
<text x="114" y="228.7" transform="rotate(-90 114 228.7)">⌀31,5</text>
</g>
<g font-size="4.4">
<text x="105" y="3.7">2</text>
<text x="315" y="3.8">1</text>
<text x="11.9" y="45.6" transform="rotate(-90 11.9 45.6)">Перв. примен.</text>
<text x="12" y="102.2" transform="rotate(-90 12 102.2)">Справ. №</text>
<text x="16" y="145.2">A</text>
<text x="416" y="151.7">A</text>
<text x="12.2" y="174.8" transform="rotate(-90 12.2 174.8)">Подп. идата</text>
<text x="12.2" y="204.3" transform="rotate(-90 12.2 204.3)">Инв. №дубл.</text>
<text x="12" y="229.5" transform="rotate(-90 12 229.5)">Взам. инв. №</text>
<text x="369" y="256.1">Лит.</text>
<text x="383.7" y="256.1">Масса</text>
<text x="398.7" y="256.1">Масштаб</text>
<text x="12.1" y="259.8" transform="rotate(-90 12.1 259.8)">Подп. идата</text>
<text x="230.2" y="261.1">Изм.</text>
<text x="238.2" y="261.1">Лист</text>
<text x="251.5" y="261">№докум.</text>
<text x="273.4" y="261.2">Подп.</text>
<text x="285.6" y="261.2">Дата</text>
<text x="230.4" y="266.1">Разраб.</text>
<text x="247.4" y="266.1">12</text>
<text x="230.6" y="271.1">Пров.</text>
<text x="230.3" y="276.1">Т. контр.</text>
<text x="230.5" y="281.1">Нач.отд.</text>
<text x="366.5" y="276.1">Лист</text>
<text x="386.5" y="276.1">Листов</text>
<text x="406.4" y="276">1</text>
<text x="230.4" y="286.1">Н. контр.</text>
<text x="12.1" y="289.4" transform="rotate(-90 12.1 289.4)">Инв. №подл.</text>
<text x="230.3" y="291.1">Утв.</text>
<text x="105" y="295.9">2</text>
<text x="315" y="296.1">1</text>
<text x="323.5" y="295.8">Копировал</text>
<text x="370" y="295.8">Формат А3</text>
</g>
<g font-size="3.5">
<text x="142.7" y="22.9">+ 0,05</text>
<text x="62.7" y="29.2">- 0,02</text>
<text x="142.7" y="26.2">+ 0,02</text>
<text x="357.1" y="45.2" transform="rotate(30 357.1 45.2)">+0,04</text>
<text x="33.7" y="82.1" transform="rotate(-90 33.7 82.1)">- 0,05</text>
<text x="37.1" y="82.1" transform="rotate(-90 37.1 82.1)">- 0,08</text>
<text x="52.6" y="82.1" transform="rotate(-90 52.6 82.1)">+0,03</text>
<text x="109.3" y="81.8" transform="rotate(-90 109.3 81.8)">+0,03</text>
<text x="182.2" y="82.2" transform="rotate(-90 182.2 82.2)">+ 0,04</text>
<text x="185.5" y="82.2" transform="rotate(-90 185.5 82.2)">+ 0,02</text>
<text x="208.5" y="82.1" transform="rotate(-90 208.5 82.1)">- 0,06</text>
<text x="294.6" y="85.3" transform="rotate(-90 294.6 85.3)">+0,03</text>
<text x="402" y="106.3">- 0,03</text>
<text x="402" y="102.9">- 0,01</text>
<text x="182.6" y="136.7">+0,03</text>
<text x="293.8" y="132.1" transform="rotate(30 293.8 132.1)">- 0,05</text>
<text x="103.4" y="142.7">- 0,01</text>
<text x="103.4" y="139.4">+ 0,02</text>
<text x="178.9" y="148.3">+ 0,08</text>
<text x="178.9" y="151.6">+ 0,05</text>
<text x="230.3" y="167.3" transform="rotate(-90 230.3 167.3)">- 0,05</text>
<text x="165" y="176.8">+0,02</text>
<text x="293.2" y="201" transform="rotate(-30 293.2 201)">- 0,05</text>
<text x="25.9" y="217.6" transform="rotate(-90 25.9 217.6)">- 0,02</text>
<text x="29.3" y="217.6" transform="rotate(-90 29.3 217.6)">- 0,04</text>
<text x="188.7" y="217" transform="rotate(-90 188.7 217)">+0,02</text>
<text x="198.5" y="218" transform="rotate(-90 198.5 218)">+ 0,08</text>
<text x="201.8" y="218" transform="rotate(-90 201.8 218)">+ 0,05</text>
<text x="37.5" y="224.3">+0,02</text>
<text x="181.8" y="256.2">- 0,06</text>
<text x="181.8" y="252.7">- 0,04</text>
<text x="36.2" y="269.5">+ 0,04</text>
<text x="36.2" y="272.8">+ 0,02</text>
<text x="155.8" y="270.1">+0,03</text>
<text x="135.7" y="280.5">+0,04</text>
</g>
<g font-size="3.2">
<text x="306" y="30.8">±0,02</text>
<text x="283.7" y="47.5">±0,01</text>
<text x="396" y="49.3">±0,015</text>
<text x="93.7" y="82.7" transform="rotate(-90 93.7 82.7)">±0,02</text>
<text x="119.2" y="83.3" transform="rotate(-90 119.2 83.3)">±0,015</text>
<text x="197.4" y="82.7" transform="rotate(-90 197.4 82.7)">±0,02</text>
<text x="340.9" y="124.7" transform="rotate(-30 340.9 124.7)">±0,02</text>
<text x="103.4" y="151.2">±0,02</text>
<text x="108.6" y="160.8">±0,03</text>
<text x="113.9" y="216" transform="rotate(-90 113.9 216)">±0,02</text>
</g>
<text font-size="2.8" x="285" y="265.5">28.04.2025</text>
</svg>
